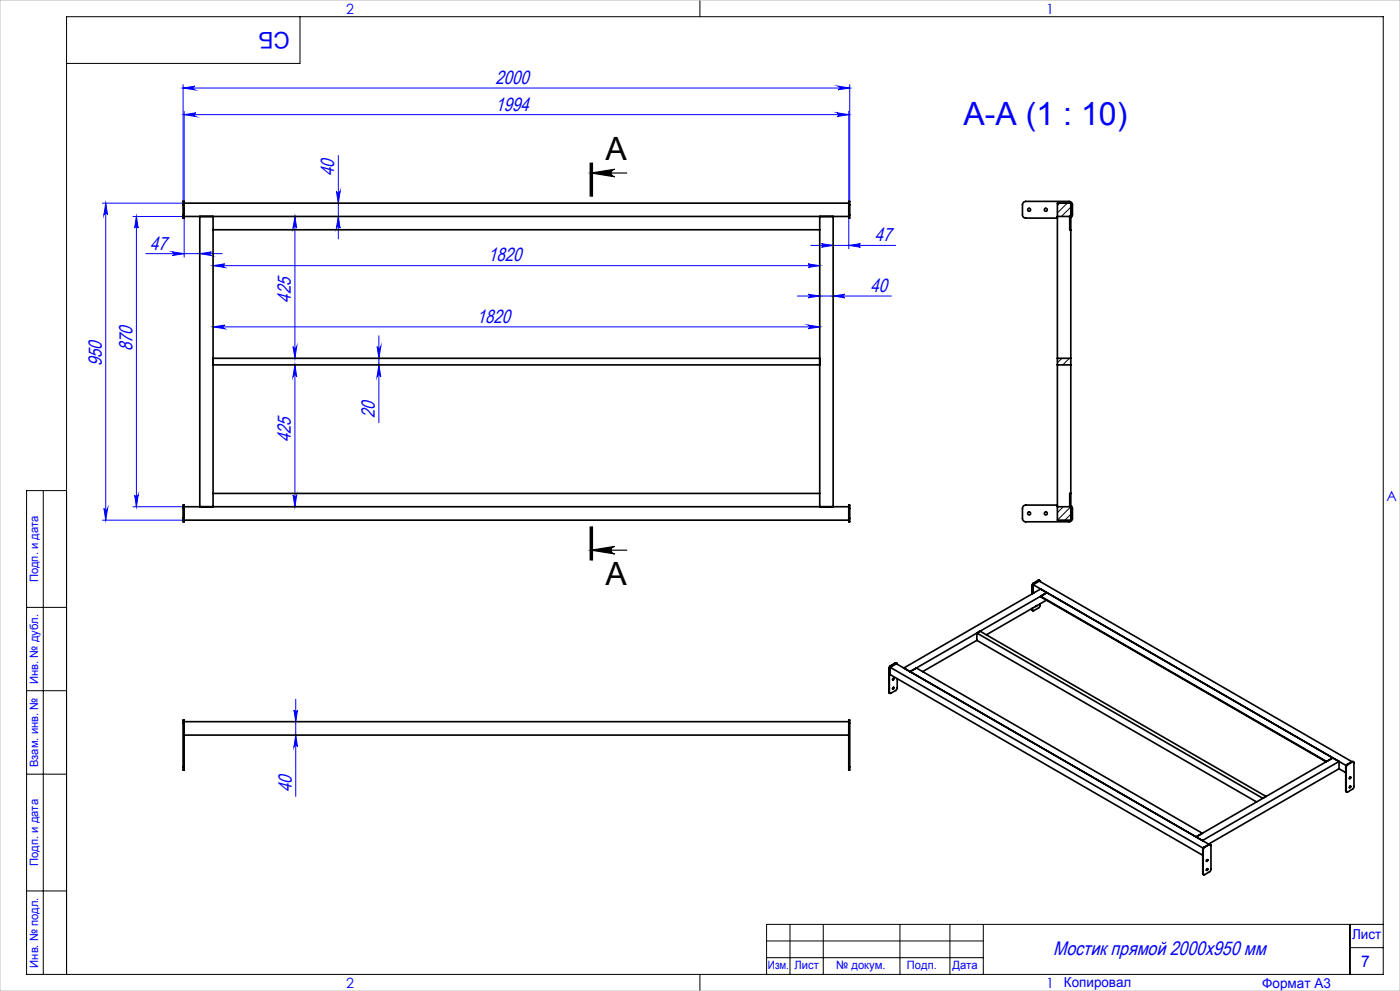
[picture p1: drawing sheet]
<svg xmlns="http://www.w3.org/2000/svg" width="420mm" height="297mm" viewBox="0 0 420 297" stroke-linecap="round" stroke-linejoin="round" font-family="sans-serif">
<path d="M177.1 48.8v10M177.4 51.9h10.6M177.4 51.9l7-1.2a1.13 1.13 0 0 0-1.1 1.2 1.13 1.13 0 0 0 1.1 1.1zM177.4 48.8v10M177.8 48.8v10M177.1 157.9v10M177.4 157.9v10M177.8 157.9v10zM177.4 164.9h10.6M177.4 164.9l7-1.1a1.13 1.13 0 0 0-1.1 1.1 1.13 1.13 0 0 0 1.1 1.1z" fill="none" stroke="#000" stroke-width=".35"/>
<g fill="none" stroke="#00f" stroke-width=".3">
<path d="M54.9 25.4v35M54.9 26.4h200M54.9 26.4l3.5-.6a.55 .55 0 0 0-.5 .6 .55 .55 0 0 0 .5 .5zM55.2 33.4v27M55.2 34.4h199.4M55.2 34.4l3.5-.6a.55 .55 0 0 0-.5 .6 .55 .55 0 0 0 .5 .5zM251.1 33.8l3.5 .6-3.5 .5a.55 .55 0 0 0 .5-.5 .55 .55 0 0 0-.5-.6zM251.4 25.8l3.5 .6-3.5 .5a.55 .55 0 0 0 .6-.5 .55 .55 0 0 0-.6-.6zM254.6 33.4v27M254.9 25.4v35M100.9 57.4a.55 .55 0 0 0 .6 .5 .55 .55 0 0 0 .5-.5l-.5 3.5zM101.5 46.6v25"/>
<path d="M30.7 60.9h24.5M31.7 60.9l.6 3.5a.55 .55 0 0 0-.6-.5 .55 .55 0 0 0-.5 .5zM31.7 60.9v95M39.9 64.9h15.3M40.9 64.9l.6 3.5a.53 .53 0 0 0-.6-.5 .53 .53 0 0 0-.5 .5zM40.9 64.9v87M43.7 76h23M51.7 75.5l3.5 .5-3.5 .6a.55 .55 0 0 0 .6-.6 .55 .55 0 0 0-.6-.5zM55.2 65.4v11.6M59.9 76l3.5-.5a.55 .55 0 0 0-.5 .5 .55 .55 0 0 0 .5 .6zM63.9 79.6h182M63.9 79.6l3.5-.5a.53 .53 0 0 0-.5 .5 .53 .53 0 0 0 .5 .5z"/>
<path d="M88.5 64.9v42.5M88.5 64.9l.5 3.5a.55 .55 0 0 0-.5-.5 .55 .55 0 0 0-.6 .5zM101.5 64.9l.5 3.5a.55 .55 0 0 0-.5-.5 .55 .55 0 0 0-.6 .5zM242.4 79.1l3.5 .5-3.5 .5a.53 .53 0 0 0 .5-.5 .53 .53 0 0 0-.5-.5zM243.2 73.6h25.5M246.5 73l3.4 .6-3.4 .5a.53 .53 0 0 0 .4-.5 .53 .53 0 0 0-.4-.6zM254.6 65.4v9.1M254.6 73.6l3.5-.6a.53 .53 0 0 0-.5 .6 .53 .53 0 0 0 .5 .5zM63.9 98h182M63.9 98l3.5-.6a.55 .55 0 0 0-.5 .6 .55 .55 0 0 0 .5 .5zM239.2 88.7h28.2M242.4 88.2l3.5 .5-3.5 .5a.53 .53 0 0 0 .5-.5 .53 .53 0 0 0-.5-.5z"/>
<path d="M242.4 97.4l3.5 .6-3.5 .5a.55 .55 0 0 0 .5-.5 .55 .55 0 0 0-.5-.6zM249.9 88.7l3.5-.5a.53 .53 0 0 0-.5 .5 .53 .53 0 0 0 .5 .5zM87.9 103.9a.55 .55 0 0 0 .6 .5 .55 .55 0 0 0 .5-.5l-.5 3.5zM88.5 109.4l.5 3.5a.55 .55 0 0 0-.5-.6 .55 .55 0 0 0-.6 .6zM88.5 109.4v42.5M113.1 103.9a.55 .55 0 0 0 .6 .5 .55 .55 0 0 0 .5-.5l-.5 3.5zM113.7 109.4l.5 3.5a.55 .55 0 0 0-.5-.6 .55 .55 0 0 0-.6 .6zM113.7 100.6v26.1M30.7 155.9h24.5M31.2 152.4a.55 .55 0 0 0 .5 .5 .55 .55 0 0 0 .6-.5l-.6 3.5zM39.9 151.9h15.3M40.4 148.4a.53 .53 0 0 0 .5 .5 .53 .53 0 0 0 .6-.5l-.6 3.5z"/>
<path d="M87.9 148.4a.55 .55 0 0 0 .6 .5 .55 .55 0 0 0 .5-.5l-.5 3.5zM88.2 212.8a.53 .53 0 0 0 .5 .5 .53 .53 0 0 0 .6-.5l-.6 3.5zM88.7 209.5v29.2M88.7 220.3l.6 3.5a.53 .53 0 0 0-.6-.5 .53 .53 0 0 0-.5 .5z"/>
</g>
<g fill="none" stroke="#000" stroke-width=".3">
<path d="M90 5v14h-70M210 0v5M13 147v145M20 147h-12v145h407v-287h-395v287M8 182h12M8 207h12M8 232h12M8 267h12M237 277v15M247 277v15M270 277v15M285 277v15"/>
<path d="M295 277v15M405 277v15M415 277h-185v15M210 292v5M230 282h65M230 287h65M405 284h10"/>
</g>
<path d="M0 0h420v297h-420z" fill="none" stroke="#c0c0c0" stroke-width=".3"/>
<path d="M177.4 51.9l7-1.2a1.13 1.13 0 0 0-1.1 1.2 1.13 1.13 0 0 0 1.1 1.1zM177.4 164.9l7-1.1a1.13 1.13 0 0 0-1.1 1.1 1.13 1.13 0 0 0 1.1 1.1z" fill="#000"/>
<g fill="#00f">
<path d="M242.4 97.4l3.5 .6-3.5 .5a.55 .55 0 0 0 .5-.5 .55 .55 0 0 0-.5-.6zM63.9 98l3.5-.6a.55 .55 0 0 0-.5 .6 .55 .55 0 0 0 .5 .5zM251.1 33.8l3.5 .6-3.5 .5a.55 .55 0 0 0 .5-.5 .55 .55 0 0 0-.5-.6zM55.2 34.4l3.5-.6a.55 .55 0 0 0-.5 .6 .55 .55 0 0 0 .5 .5zM242.4 79.1l3.5 .5-3.5 .5a.53 .53 0 0 0 .5-.5 .53 .53 0 0 0-.5-.5zM63.9 79.6l3.5-.5a.53 .53 0 0 0-.5 .5 .53 .53 0 0 0 .5 .5zM59.9 76l3.5-.5a.55 .55 0 0 0-.5 .5 .55 .55 0 0 0 .5 .6zM51.7 75.5l3.5 .5-3.5 .6a.55 .55 0 0 0 .6-.6 .55 .55 0 0 0-.6-.5z"/>
<path d="M54.9 26.4l3.5-.6a.55 .55 0 0 0-.5 .6 .55 .55 0 0 0 .5 .5zM251.4 25.8l3.5 .6-3.5 .5a.55 .55 0 0 0 .6-.5 .55 .55 0 0 0-.6-.6zM242.4 88.2l3.5 .5-3.5 .5a.53 .53 0 0 0 .5-.5 .53 .53 0 0 0-.5-.5zM249.9 88.7l3.5-.5a.53 .53 0 0 0-.5 .5 .53 .53 0 0 0 .5 .5zM246.5 73l3.4 .6-3.4 .5a.53 .53 0 0 0 .4-.5 .53 .53 0 0 0-.4-.6zM254.6 73.6l3.5-.6a.53 .53 0 0 0-.5 .6 .53 .53 0 0 0 .5 .5z"/>
<path d="M101.5 64.9l.5 3.5a.55 .55 0 0 0-.5-.5 .55 .55 0 0 0-.6 .5zM100.9 57.4a.55 .55 0 0 0 .6 .5 .55 .55 0 0 0 .5-.5l-.5 3.5zM40.4 148.4a.53 .53 0 0 0 .5 .5 .53 .53 0 0 0 .6-.5l-.6 3.5zM40.9 64.9l.6 3.5a.53 .53 0 0 0-.6-.5 .53 .53 0 0 0-.5 .5zM87.9 103.9a.55 .55 0 0 0 .6 .5 .55 .55 0 0 0 .5-.5l-.5 3.5zM88.5 64.9l.5 3.5a.55 .55 0 0 0-.5-.5 .55 .55 0 0 0-.6 .5z"/>
<path d="M31.7 60.9l.6 3.5a.55 .55 0 0 0-.6-.5 .55 .55 0 0 0-.5 .5zM31.2 152.4a.55 .55 0 0 0 .5 .5 .55 .55 0 0 0 .6-.5l-.6 3.5zM88.5 109.4l.5 3.5a.55 .55 0 0 0-.5-.6 .55 .55 0 0 0-.6 .6zM87.9 148.4a.55 .55 0 0 0 .6 .5 .55 .55 0 0 0 .5-.5l-.5 3.5zM113.1 103.9a.55 .55 0 0 0 .6 .5 .55 .55 0 0 0 .5-.5l-.5 3.5zM113.7 109.4l.5 3.5a.55 .55 0 0 0-.5-.6 .55 .55 0 0 0-.6 .6zM88.2 212.8a.53 .53 0 0 0 .5 .5 .53 .53 0 0 0 .6-.5l-.6 3.5zM88.7 220.3l.6 3.5a.53 .53 0 0 0-.6-.5 .53 .53 0 0 0-.5 .5z"/>
</g>
<g fill="none" stroke="#000" stroke-width=".5">
<path d="M54.9 64.4v1h.3v-1M54.9 61.4v-.2a.5 .5 0 0 1 .3-.8v1M54.9 61.4v3M54.9 64.4h.3M54.9 61.4h.3M55.2 61.4v3M55.2 60.9h199.4M55.2 64.9h199.4M59.9 64.9v87M63.9 64.9v87M63.9 68.9h182M245.9 64.9v87"/>
<path d="M249.9 64.9v87M254.6 61.4v-.2a.51 .51 0 0 1 .3-.8v1M254.6 64.4v1h.3v-1M254.6 61.4v3M254.6 64.4h.3M254.6 61.4h.3M254.9 61.4v3M317.2 60.9h4v95h-4zM317.2 64.9h4M320.9 64.9v4h.3M321.2 65.2l.5-.8v-3a1.02 1.02 0 0 0-1-1h-13a1.02 1.02 0 0 0-1 1v3a.96 .96 0 0 0 1 1h9.5M63.9 109.4h182"/>
<path d="M63.9 107.4h182M317.2 109.4h4M317.2 107.4h4M54.9 155.4v.2a.5 .5 0 0 0 .3 .8v-1M54.9 152.4v-.2a.42 .42 0 0 1-.1-.5 .42 .42 0 0 1 .4-.3v1M54.9 152.4h.3M54.9 155.4h.3M54.9 152.4v3M55.2 152.4v3M55.2 151.9h199.4M55.2 155.9h199.4M63.9 147.9h182"/>
<path d="M254.6 155.4v.2a.51 .51 0 0 0 .3 .8v-1M254.6 152.4v-.2a.42 .42 0 0 1-.1-.5 .42 .42 0 0 1 .4-.3v1M254.6 152.4h.3M254.6 155.4h.3M254.6 152.4v3M254.9 152.4v3M317.2 151.4h-9.5a.96 .96 0 0 0-1 1v3a1.02 1.02 0 0 0 1 1h13a1.02 1.02 0 0 0 1-1v-3l-.5-.9M317.2 151.9h4M321.2 147.9h-.3v4M309.6 175.6h.1M309.6 175.6v2.4M309.7 175.6v2.3"/>
<path d="M310 175.2l93.9 54.2M310 175.2v2.2l.3 .2M310 175.2l1.8-1 93.8 54.1M310 174.8l-.4 .8M310 174.8h.2M310.2 174.8l-.5 .8M311.5 173.9l.4 .1M311.5 173.9l.1 .1M311.5 173.9l-1.5 .9M311.6 174h.4l.1 .3M311.6 174l-1.4 .8M312.2 178.7l85.8 49.5 1.8-1"/>
<path d="M312.2 178.7v.2l85.6 49.4M313.9 179.9l-18 10.3M314 177.6l-1.8-1.1-41.1 23.7 1.9 1.1M314 177.6l-41 23.7M314 177.6l-1.8 1.1M267.1 200l1.8-1.1 93.8 54.1M267.1 200l93.9 54.2M267.1 200v2.2l93.7 54.1M267.1 199.5l-.4 .8M267.1 199.5l.2 .1M267.3 199.6l-.5 .8M268.6 198.7l.4 .1"/>
<path d="M268.6 198.7l.1 .1M268.6 198.7l-1.5 .8M268.7 198.8h.4l.1 .2M268.7 198.8l-1.4 .8M293.1 191.9l-16.3 9.4M293.1 191.9l83.9 48.4M293.1 189.7v2.2M293.1 189.7l.9-.5 85.8 49.5-1 .6zM309.6 182.6l.2 .4M309.6 182.6l.1 .1M309.6 182.4v.2M309.7 182.3v.4"/>
<path d="M311.1 181.5l-.4 .2M312.1 180.9l-.1 .8-.4 .5-1.5 .9-.4-.4M54.9 216.8v-.2a.5 .5 0 0 1 .3-.8v1M54.9 216.8v13M54.9 216.8h.3M55.2 216.8v13M55.2 216.3h199.4M254.6 216.8v-.2a.51 .51 0 0 1 .3-.8v1M254.6 216.8v13M254.6 216.8h.3M254.9 216.8v13M266.7 207.4l.2 .4"/>
<path d="M266.7 200.3l.1 .1M266.7 207.4l.1 .1M266.7 200.3v7.1M266.8 200.4v7.1M267.9 206.1a.25 .25 0 0 1 .3 .3 .25 .25 0 0 1-.4 .1zM267.9 203.4a.23 .23 0 0 1 .3 .1 .23 .23 0 0 1-.1 .3 .23 .23 0 0 1-.3-.1zM268 203.3l-.2 .4M268 206l-.2 .4M269.2 203.4l-.1 3.1-.4 .4-1.5 .9-.4-.3M273 201.3l1.9-1.1 85.8 49.5M54.9 229.8v1h.3v-1M54.9 229.8h.3"/>
<path d="M55.2 220.3h199.4M254.6 229.8v1h.3v-1M254.6 229.8h.3M399.8 227.2l-41 23.6 1.9 1.1 41-23.7M399.8 227.2l1.9 1M401.7 230.4l2 1.2M401.7 230.4l-39.1 22.6M401.7 228.2v2.2M403.7 237l.3 .4M403.7 229.9l.2 .1M403.7 237l.2 .1M403.7 229.9v7.1"/>
<path d="M403.9 230v7.1M404.2 229.1l-.5 .8M404.2 229.1l.1 .1M404.3 229.2l-.4 .8M404.9 235.7l.1-.1a.24 .24 0 0 1 .2 .3 .24 .24 0 0 1-.4 .1zM405.1 232.9l-.3 .4M405.1 235.6l-.3 .4M405.1 232.9h.1M405.6 228.3h.5M405.6 228.3h.1M405.6 228.3l-1.4 .8M405.7 228.3h.4l.1 .2v7.3l-.4 .7-1.5 .8-.3 .1-.1-.3"/>
<path d="M405.7 228.3l-1.4 .9M360.8 254.7l.2 .1M360.8 254.7v7.1M361 254.8v7M361.3 253.9l-.5 .8M361.3 253.9h.1M361.4 253.9l-.4 .9M362.2 257.6l-.3 .5M362.7 253l.5 .1M362.7 253l-1.4 .9M362.7 253l.1 .1M362.8 253.1h.4l.1 .2v7.3l-.4 .6-1.5 .9h-.3l-.1-.3"/>
<path d="M362.8 253.1l-1.4 .8M360.8 261.8l.3 .3M360.8 261.8h.2M362 260.5l.1-.1a.24 .24 0 0 1 .2 .3 .24 .24 0 0 1-.4 .1zM362.2 260.3l-.3 .5"/>
<circle cx="308.7" cy="62.9" r=".45"/>
<circle cx="313.7" cy="62.9" r=".45"/>
<circle cx="308.7" cy="153.9" r=".45"/>
<circle cx="313.7" cy="153.9" r=".45"/>
<circle cx="405" cy="233.2" r=".26"/>
<circle cx="362.1" cy="257.9" r=".26"/>
</g>
<g fill="none" stroke="#000" stroke-width=".3">
<path d="M317.9 60.9l-.7 .7M320.2 60.9l-3 2.9M321.2 66.6l-.3 .2M321.2 68.8v.1M321.2 62.1l-2.8 2.8M321.2 64.3l-.5 .6M318.6 107.4l-1.4 1.3M320.8 107.4l-2 2M321.2 109.2l-.1 .2M319 151.9l-1.8 1.7M321.2 149.6l-.3 .3M321.2 151.9l-4 4"/>
<path d="M321.2 154.1l-1.7 1.8"/>
</g>
<text font-size="9.6" fill="#00f" x="289" y="37.4">A-A (1 : 10)</text>
<g font-size="9.6">
<text x="181.7" y="48">A</text>
<text x="181.7" y="175.2">A</text>
</g>
<text font-size="6.9" fill="#00f" x="86.9" y="9.4" transform="rotate(-180 86.9 9.4)">СБ</text>
<text font-size="5.8" fill="#00f" x="315.9" y="286.3">Мостик прямой 2000х950 мм</text>
<g font-size="5.7" fill="#00f">
<text x="148.7" y="25.1">2000</text>
<text x="148.7" y="33.1">1994</text>
<text x="100.3" y="52.9" transform="rotate(-90 100.3 52.9)">40</text>
<text x="45" y="74.8">47</text>
<text x="262.4" y="72.3">47</text>
<text x="146.5" y="78.4">1820</text>
<text x="261.2" y="87.5">40</text>
<text x="87.3" y="90.7" transform="rotate(-90 87.3 90.7)">425</text>
<text x="143.1" y="96.7">1820</text>
<text x="39.7" y="105.3" transform="rotate(-90 39.7 105.3)">870</text>
<text x="30.5" y="109.8" transform="rotate(-90 30.5 109.8)">950</text>
<text x="112.5" y="125.4" transform="rotate(-90 112.5 125.4)">20</text>
<text x="87.3" y="132.6" transform="rotate(-90 87.3 132.6)">425</text>
<text x="87.5" y="237.4" transform="rotate(-90 87.5 237.4)">40</text>
</g>
<text font-size="4.8" fill="#00f" x="408.3" y="289.7">7</text>
<g font-size="4.2" fill="#00f">
<text x="103.8" y="4.2">2</text>
<text x="313.8" y="4.2">1</text>
<text x="415.9" y="150.2">A</text>
<text x="103.8" y="296.2">2</text>
<text x="313.8" y="296.2">1</text>
</g>
<g font-size="4.1" fill="#00f">
<text x="405.6" y="281.5">Лист</text>
<text x="319.2" y="295.9">Копировал</text>
<text x="378.7" y="296">Формат А3</text>
</g>
<g font-size="3.4" fill="#00f">
<text x="11.4" y="174.5" transform="rotate(-90 11.4 174.5)">Подп. и дата</text>
<text x="11.4" y="205" transform="rotate(-90 11.4 205)">Инв. № дубл.</text>
<text x="11.4" y="229.9" transform="rotate(-90 11.4 229.9)">Взам. инв. №</text>
<text x="11.4" y="259.5" transform="rotate(-90 11.4 259.5)">Подп. и дата</text>
<text x="11.4" y="290" transform="rotate(-90 11.4 290)">Инв. № подл.</text>
<text x="230.4" y="290.4">Изм.</text>
<text x="238.3" y="290.4">Лист</text>
<text x="250.9" y="290.4">№ докум.</text>
<text x="272.1" y="290.4">Подп.</text>
<text x="285.7" y="290.5">Дата</text>
</g>
</svg>
